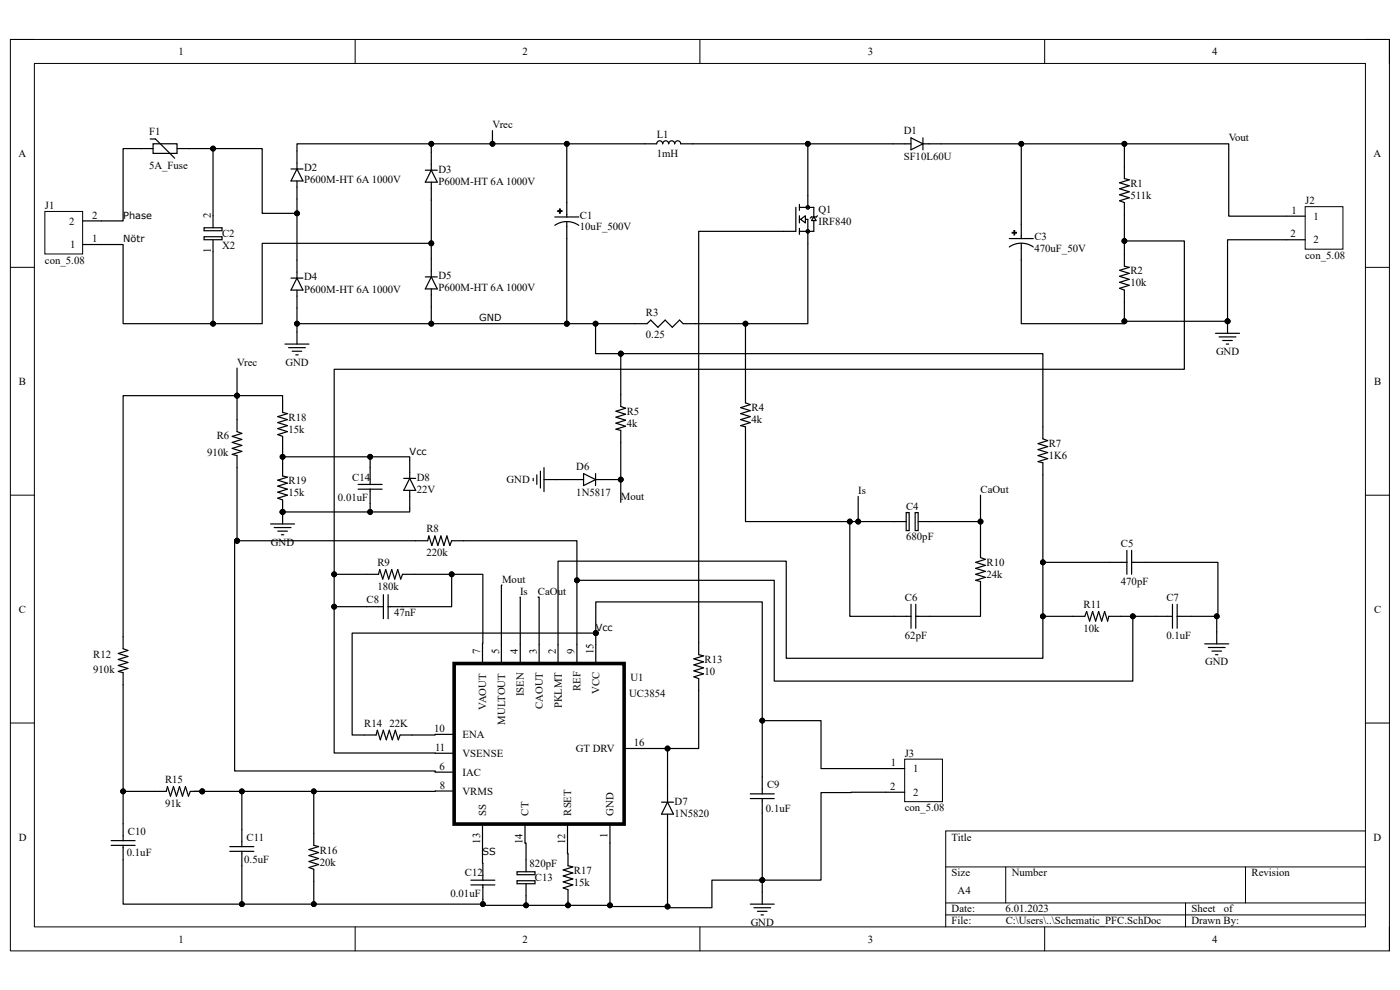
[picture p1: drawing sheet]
<svg xmlns="http://www.w3.org/2000/svg" width="297mm" height="210mm" viewBox="0 0 297 210" stroke-linecap="round" stroke-linejoin="round" font-family="sans-serif">
<path d="M2.2 8.4h292.6v193.3h-292.6z" fill="none" stroke="#000" stroke-width=".21"/>
<path d="M7.3 13.5h282.4v183.1h-282.4z" fill-rule="evenodd" fill="#fff"/>
<g fill="none" stroke="#000" stroke-width=".21">
<path d="M2.2 8.4h5.1M7.3 13.5h282.4v183.1h-282.4zM75.3 8.4v5.1M148.5 8.4v5.1M221.6 8.4v5.1M289.7 8.4h5.1v5.1M2.2 56.7h5.1M289.7 56.7h5.1M2.2 105h5.1M289.7 105.1h5.1M2.2 153.4h5.1M289.7 153.4h5.1"/>
<path d="M289.7 176.3h-89.1v20.3M75.3 196.6v5.1M148.5 196.6v5.1M200.6 183.9h89.1M200.6 191.5h89.1M200.6 194.1h89.1M213.4 183.9v7.6M221.6 196.6v5.1M251.5 191.5v5.1M264.2 183.9v7.6M294.8 196.6v5.1"/>
</g>
<path d="M96.4 140.8h36v34h-36z" fill-rule="evenodd" fill="#fff"/>
<path d="M96.4 140.8h36v34h-36z" fill="none" stroke="#000" stroke-width=".76"/>
<g fill="none" stroke="#000" stroke-width=".25">
<path d="M77.8 121.8h2.5l.3-1 .6 2.1 .6-2.1 .7 2.1 .6-2.1 .6 2.1 .7-2.1 .6 2.1 .4-1.1h2.5M102.4 136.8v4M106.4 136.8v4M110.4 136.8v4M114.4 136.8v4M118.4 136.8v4M122.4 136.8v4M126.4 136.8v4M92.3 155.8h4.1M92.3 159.8h4.1M132.4 158.8h4M92.3 163.8h4.1"/>
<path d="M92.3 167.8h4.1M102.4 174.8v4M111.4 174.8v4M120.4 174.8v4M129.4 174.8v4M140.3 170.2h2.6M141.6 170.2l1.3 2.5h-2.6zM141.6 166.4v3.8M141.6 172.7v3.8M159.2 169.4h5.1M159.2 168.4h5.1M161.7 164.8v3.6"/>
<path d="M161.7 169.4v3.1M99.9 187.7h5.1M99.9 186.7h5.1M102.4 183.1v3.6M102.4 187.7v3.1M120.5 181.1v2.6l1 .2-2 .7 2 .6-2 .6 2 .7-2 .6 2 .6-2 .7 1 .3v2.6M159.2 191.8h5.1M159.9 192.6h3.6M160.7 193.3h2M161.5 194.1h.5M161.7 189.3v2.5"/>
</g>
<path d="M109.7 186.8h3.8v.7h-3.8z" fill-rule="evenodd" fill="#fff"/>
<path d="M109.7 186.8h3.8v.7h-3.8z" fill="none" stroke="#000" stroke-width=".25"/>
<path d="M109.7 184.9h3.8v.7h-3.8z" fill-rule="evenodd" fill="#fff"/>
<g fill="none" stroke="#000" stroke-width=".25">
<path d="M61.7 35.8h2.6M63 35.8l1.3 2.6h-2.6zM63 32v3.8M63 38.4v3.8M90.2 36.1h2.6M91.5 36.1l1.3 2.5h-2.6zM91.5 32.3v3.8M91.5 38.6v3.9M61.7 59h2.6M63 55.2v3.8M63 59l1.3 2.5h-2.6zM90.2 58.7h2.6"/>
<path d="M91.5 54.9v3.8M91.5 58.7l1.3 2.6h-2.6zM63 61.5v3.9M91.5 61.3v3.8M50.3 89v2.6l1 .3-2 .7 2 .6-2 .7 2 .6-2 .6 2 .7-2 .6 1 .3v2.5M88.2 114.7h2.5l.3-1 .6 2 .7-2 .6 2 .6-2 .7 2 .6-2 .6 2 .4-1h2.6M26.1 135.1v2.5l1 .4-2 .6 2 .7-2 .6 2 .6-2 .7 2 .6-2 .6 1 .3v2.5M77.8 128.7h3.5M81.3 126.2v5M82.3 126.2v5M82.3 128.7h3.1M23.6 179.3h5.1"/>
<path d="M23.6 178.3h5.1M26.1 174.8v3.5M26.1 179.3v3.1M32.7 167.9h2.6l.2-1 .7 2 .6-2 .6 2 .7-2 .6 2 .6-2 .7 2 .4-1h2.5M48.8 179.6h5M51.3 176v3.6M66.6 176.8v2.5l1 .3-2 .6 2 .7-2 .6 2 .6-2 .7 2 .6-2 .6 1 .4v2.6M48.8 180.6h5M51.3 180.6v3.1M109.7 184.9h3.8v.7h-3.8zM111.6 182.4v2.5M111.6 187.5v2.5"/>
</g>
<circle cx="42.9" cy="167.9" r=".51" fill="#000"/>
<circle cx="42.9" cy="167.9" r=".51" fill="none" stroke="#000" stroke-width=".21"/>
<path d="M43.3 50.2h3.8v.7h-3.8z" fill-rule="evenodd" fill="#fff"/>
<path d="M43.3 50.2h3.8v.7h-3.8z" fill="none" stroke="#000" stroke-width=".25"/>
<path d="M43.3 48.3h3.8v.6h-3.8z" fill-rule="evenodd" fill="#fff"/>
<path d="M43.3 48.3h3.8v.6h-3.8zM45.2 45.8v2.5M45.2 50.9v2.5" fill="none" stroke="#000" stroke-width=".25"/>
<path d="M32.5 30.5h5.1v2h-5.1z" fill-rule="evenodd" fill="#fff"/>
<path d="M29.9 31.5h2.6M31.9 29.5h1.1l4.1 4.1M32.5 30.5h5.1v2h-5.1zM37.6 31.5h2.5" fill="none" stroke="#000" stroke-width=".25"/>
<path d="M118.7 44.3h.1v.9h-.1z" fill-rule="evenodd" fill="#fff"/>
<path d="M118.7 44.3h.1v.9h-.1z" fill="none" stroke="#000" stroke-width=".25"/>
<path d="M118.3 44.7h.9v.2h-.9z" fill-rule="evenodd" fill="#fff"/>
<path d="M136.8 30.5h2.5a.64 .64 0 0 1 .7-.6 .64 .64 0 0 1 .6 .6 .63 .63 0 0 1 .6-.6 .63 .63 0 0 1 .7 .6 .64 .64 0 0 1 .6-.6 .64 .64 0 0 1 .6 .6 .64 .64 0 0 1 .7-.6 .64 .64 0 0 1 .6 .6h2.6M117.7 47.8a4.4 4.4 0 0 1 5.1 0M117.7 46h5.1M118.3 44.7h.9v.2h-.9zM120.2 43v3M120.2 47v3.6M134.7 68.7h2.6l.8-.8 1.5 1.5 1.5-1.5 1.5 1.5 1.6-1.5 .7 .8h2.6" fill="none" stroke="#000" stroke-width=".25"/>
<path d="M215.1 48.9h.2v.9h-.2z" fill-rule="evenodd" fill="#fff"/>
<path d="M215.1 48.9h.2v.9h-.2z" fill="none" stroke="#000" stroke-width=".25"/>
<path d="M214.7 49.3h.9v.1h-.9z" fill-rule="evenodd" fill="#fff"/>
<path d="M238.5 35.3v2.6l1.1 .2-2.1 .7 2.1 .6-2.1 .6 2.1 .7-2.1 .6 2.1 .7-2.1 .6 1 .4v2.5M214.1 52.4a4.4 4.4 0 0 1 5.1 0M214.1 50.6h5.1M214.7 49.3h.9v.1h-.9zM216.7 47.6v3M216.7 51.6v3.6M238.5 53.9v2.6l1.1 .2-2.1 .7 2.1 .6-2.1 .6 2.1 .7-2.1 .6 2.1 .6-2.1 .7 1 .3v2.6M257.9 70.7h5.1M258.6 71.5h3.6M259.4 72.2h2M260.2 73h.5M260.4 68.2v2.5" fill="none" stroke="#000" stroke-width=".25"/>
<circle cx="260.4" cy="68.2" r=".51" fill="#000"/>
<circle cx="260.4" cy="68.2" r=".51" fill="none" stroke="#000" stroke-width=".21"/>
<path d="M192.2 108.7h.7v3.9h-.7z" fill-rule="evenodd" fill="#fff"/>
<path d="M192.2 108.7h.7v3.9h-.7z" fill="none" stroke="#000" stroke-width=".25"/>
<path d="M194.2 108.7h.6v3.9h-.6z" fill-rule="evenodd" fill="#fff"/>
<g fill="none" stroke="#000" stroke-width=".25">
<path d="M168.8 44v5.1M169.6 43.4v1.2M169.6 45.8v1.5M169.6 48.4v1.3M169.6 46.5h1.8v2.6M169.6 44h3.1v5.1h-3.1M173.4 45.8l-.2 .2h-1.1l-.2 .3M114.6 100v3.5M115.4 99.2v5.1M131.7 83.7v2.5l1 .4-2 .6 2 .7-2 .6 2 .6-2 .7 2 .6-2 .7 1 .2v2.6M158.2 82.9v2.6l1 .3-2.1 .7 2.1 .6-2.1 .6 2.1 .7-2.1 .6 2.1 .7-2.1 .6 1.1 .2v2.6M221.2 90.6v2.5l1.1 .4-2.1 .6 2.1 .6-2.1 .7 2.1 .6-2.1 .6 2.1 .7-2.1 .6 1 .3v2.5"/>
<path d="M113.1 101.5v.5M113.9 100.7v2.1M115.4 101.7h2.6M120 101.7h3.8M123.8 100.5l2.5 1.2-2.5 1.3zM126.3 100.5v2.5M126.3 101.7h3.9M189.7 110.6h2.5M194.2 108.7h.6v3.9h-.6zM194.8 110.6h2.5M208 115.7v2.6l1 .4-2 .6 2 .6-2 .7 2 .6-2 .6 2 .7-2 .6 1 .3v2.5M235.5 119.3h3.6"/>
<path d="M239.1 116.7v5.1M240.1 116.7v5.1M240.1 119.3h3M148.2 136.3v2.6l1 .2-2 .7 2 .6-2 .6 2 .7-2 .6 2 .6-2 .7 1 .4v2.5M189.7 130.7h3.6M193.3 128.2v5.1M194.3 128.2v5.1M194.3 130.7h3M227.6 130.7h2.5l.4-1 .7 2.1 .6-2.1 .6 2.1 .7-2.1 .6 2.1 .6-2.1 .7 2.1 .2-1.1h2.6M245.2 130.7h3.5M248.7 128.2v5.1M249.7 130.7h3.1"/>
<path d="M249.7 128.2v5.1M255.6 136.6h5.1M256.3 137.4h3.6M257.1 138.1h2.1M257.9 138.9h.5M258.1 134v2.6M77.3 155.9h2.5l.3-1 .6 2 .6-2 .7 2 .6-2 .6 2 .7-2 .6 2 .4-1h2.5"/>
</g>
<path d="M172.7 46l.5 .8h-1.1z" fill="#fff"/>
<path d="M172.7 46l.5 .8h-1.1z" fill="none" stroke="#000" stroke-width=".25"/>
<path d="M169.9 46.5l1-.7v1.5z" fill="#fff"/>
<path d="M189.4 30.5h3.9M193.3 29.2l2.5 1.3-2.5 1.3zM195.8 29.2v2.6M195.8 30.5h3.8M166.3 49.1h2.5M169.9 46.5l1-.7v1.5zM171.4 41.4v2.6M171.4 49.1v2.5" fill="none" stroke="#000" stroke-width=".25"/>
<g fill="none" stroke="#000" stroke-width=".21">
<circle cx="171.4" cy="49.1" r=".36"/>
<circle cx="171.4" cy="44" r=".36"/>
</g>
<path d="M9.5 44.9h8v9h-8z" fill-rule="evenodd" fill="#fff"/>
<path d="M9.5 44.9h8v9h-8z" fill="none" stroke="#000" stroke-width=".21"/>
<path d="M17.5 51.9h4M17.5 46.9h4" fill="none" stroke="#000" stroke-width=".25"/>
<path d="M276.9 43.8h8v9.1h-8z" fill-rule="evenodd" fill="#fff"/>
<path d="M276.9 43.8h8v9.1h-8z" fill="none" stroke="#000" stroke-width=".21"/>
<path d="M272.9 45.9h4M272.9 50.9h4" fill="none" stroke="#000" stroke-width=".25"/>
<path d="M191.9 161h8v9.1h-8z" fill-rule="evenodd" fill="#fff"/>
<g fill="none" stroke="#000" stroke-width=".21">
<path d="M191.9 161h8v9.1h-8z"/>
<circle cx="45.2" cy="31.5" r=".51"/>
<circle cx="91.5" cy="30.5" r=".51"/>
<circle cx="104.5" cy="30.5" r=".51"/>
<circle cx="120.2" cy="30.5" r=".51"/>
<circle cx="171.4" cy="30.5" r=".51"/>
<circle cx="216.7" cy="30.5" r=".51"/>
<circle cx="238.5" cy="30.5" r=".51"/>
<circle cx="63" cy="45.3" r=".51"/>
<circle cx="91.5" cy="51.6" r=".51"/>
<circle cx="238.5" cy="51.1" r=".51"/>
<circle cx="45.2" cy="68.7" r=".51"/>
<circle cx="63" cy="68.7" r=".51"/>
<circle cx="91.5" cy="68.7" r=".51"/>
<circle cx="120.2" cy="68.7" r=".51"/>
<circle cx="126.4" cy="68.7" r=".51"/>
<circle cx="131.7" cy="75" r=".51"/>
<circle cx="158.2" cy="68.7" r=".51"/>
<circle cx="238.5" cy="68.2" r=".51"/>
<circle cx="260.4" cy="68.2" r=".51"/>
<circle cx="50.3" cy="83.9" r=".51"/>
<circle cx="60" cy="96.9" r=".51"/>
<circle cx="78.5" cy="96.9" r=".51"/>
<circle cx="50.3" cy="114.7" r=".51"/>
<circle cx="60" cy="108.6" r=".51"/>
<circle cx="78.5" cy="108.6" r=".51"/>
<circle cx="131.7" cy="101.7" r=".51"/>
<circle cx="180.3" cy="110.6" r=".51"/>
<circle cx="182.1" cy="110.6" r=".51"/>
<circle cx="208" cy="110.6" r=".51"/>
<circle cx="221.2" cy="119.3" r=".51"/>
<circle cx="70.9" cy="128.7" r=".51"/>
<circle cx="70.9" cy="121.8" r=".51"/>
<circle cx="95.8" cy="121.8" r=".51"/>
<circle cx="122.4" cy="123.1" r=".51"/>
<circle cx="126.4" cy="134.3" r=".51"/>
<circle cx="221.2" cy="130.7" r=".51"/>
<circle cx="240.3" cy="130.7" r=".51"/>
<circle cx="258.1" cy="130.7" r=".51"/>
<circle cx="141.6" cy="158.8" r=".51"/>
<circle cx="161.7" cy="152.9" r=".51"/>
<circle cx="26.1" cy="167.9" r=".51"/>
<circle cx="42.9" cy="167.9" r=".51"/>
<circle cx="51.3" cy="167.9" r=".51"/>
<circle cx="66.6" cy="167.9" r=".51"/>
<circle cx="51.3" cy="191.8" r=".51"/>
<circle cx="66.6" cy="191.8" r=".51"/>
<circle cx="102.4" cy="191.8" r=".51"/>
<circle cx="111.6" cy="192.1" r=".51"/>
<circle cx="120.5" cy="192.1" r=".51"/>
<circle cx="129.4" cy="192.1" r=".51"/>
<circle cx="141.6" cy="192.3" r=".51"/>
<circle cx="161.7" cy="186.7" r=".51"/>
</g>
<g fill="none" stroke="#000" stroke-width=".25">
<path d="M29.9 31.5h-3.8v15.4h-4.6M40.1 31.5h5.1v14.3M45.2 31.5h10.4v13.8h7.4M63 32v-1.5h28.5v1.8M91.5 30.5h28.7v12.5M104.5 27.7v2.8M120.2 30.5h16.6M147 30.5h24.4v10.9M171.4 30.5h18M199.6 30.5h61.1v15.4h12.2M216.7 30.5v17.1M238.5 30.5v4.8"/>
<path d="M21.5 51.9h4.6v16.8h19.1v-15.3M63 42.2v13M91.5 42.5v12.4M91.5 51.6h-35.9v17.1h-10.4M120.2 50.6v18.3M166.3 49.1h-18.1v87.2M171.4 51.6v17.1h-23.9M216.7 55.2v13.5h21.8v-4.6M238.5 51.1h12.8v27.2h-180.4v43.5M238.5 45.5v8.4M272.9 50.9h-12.5v17.3h-21.9M50.3 78.1v10.9"/>
<path d="M60.5 73h5M61.2 73.8h3.6M62 74.5h2M62.7 75.3h.6M63 65.4v7.6M91.5 65.1v3.6h-28.5M126.3 68.7v6.3h5.4M131.7 75v8.7M131.7 75h89.5v15.6M134.7 68.7h-43.2v.2M158.2 68.7v14.2M50.3 99.2v15.5"/>
<path d="M60 96.9v4.1l1 .2-2.1 .7 2.1 .6-2.1 .6 2.1 .7-2.1 .6 2.1 .6-2.1 .7 1.1 .4v5.1M78.5 96.9h8.4v4.6M131.7 93.9v12.7M158.2 93.1v17.5h31.5M50.3 114.7h-.5v48.9h42.5v.2M50.3 114.7h37.9M57.4 111.2h5.1M58.2 111.9h3.5M58.9 112.7h2.1M59.7 113.4h.5M76 103.8h5.1M76 102.8h5.1"/>
<path d="M78.5 102.8v-5.9h-18.5v-4.3l-1.1-.4 2.1-.6-2.1-.7 2.1-.6-2.1-.6 2.1-.7-2.1-.6 2.1-.7-1-.2v-3.6h-33.9v51.2M78.5 103.8v4.8h-18.5M85.6 101.5h2.6M86.9 104v4.6h-8.4M86.9 101.5l1.3 2.5h-2.6zM98.4 114.7h24v22.1M118 101.7h2M130.2 101.7h1.5M180.3 110.6v20.1h9.4M182.1 105.3v5.3M197.3 110.6h10.7v5.1M208 105.1v5.5"/>
<path d="M221.2 100.7v30h6.4M221.2 119.3h14.3M243.1 119.3h15.3v11.4h-.3v3.3M70.9 128.7h6.9M77.8 121.8h-6.9v37.9l21.4 .1M85.4 128.7h10.4v-6.9h6.6v15M87.9 121.8h7.9M106.5 124.1h-.1v12.7M110.3 126.7l.1 10.1M114.1 126.7h.3v10.1M122.4 123.1h41.9v21.4h76v-13.8M126.4 136.8v-2.5h-51.7v21.6h2.6"/>
<path d="M126.4 134.3v-6.6h35.3v37.1M208 125.9v4.8h-10.7M221.2 130.7v8.9h-54.4v-20.6h-48.4v17.8M237.8 130.7h7.4M252.8 130.7h5.3M26.1 145.2v22.7M92.3 155.8v.1h-4.9M136.4 158.8h5.2v7.6M148.2 146.5v12.3h-6.6M161.7 152.9h12.5v10.1h17.7M32.7 167.9h-6.6v6.9M51.3 167.9v8.1"/>
<path d="M66.6 167.9v8.9M92.3 167.8l-51.2 .1M102.4 178.8v4.3M111.4 178.8h.2v3.6M120.4 178.8l.1 2.3M129.4 178.8v13.3h-27v-.3h-76.3v-9.4M141.6 176.5v15.8h-12.2v-.2M161.7 172.5v16.8M191.9 168.1h-17.7v18.6h-23.2v5.9h-9.4v-.3M51.3 183.7v8.1M66.6 187v4.8M102.4 190.8v1"/>
<path d="M111.6 190v2.1M120.5 191.3v.8"/>
</g>
<g fill="#000">
<circle cx="45.2" cy="31.5" r=".51"/>
<circle cx="91.5" cy="30.5" r=".51"/>
<circle cx="104.5" cy="30.5" r=".51"/>
<circle cx="120.2" cy="30.5" r=".51"/>
<circle cx="171.4" cy="30.5" r=".51"/>
<circle cx="216.7" cy="30.5" r=".51"/>
<circle cx="238.5" cy="30.5" r=".51"/>
<circle cx="63" cy="45.3" r=".51"/>
<circle cx="91.5" cy="51.6" r=".51"/>
<circle cx="238.5" cy="51.1" r=".51"/>
<circle cx="45.2" cy="68.7" r=".51"/>
<circle cx="63" cy="68.7" r=".51"/>
<circle cx="91.5" cy="68.7" r=".51"/>
<circle cx="120.2" cy="68.7" r=".51"/>
<circle cx="126.4" cy="68.7" r=".51"/>
<circle cx="131.7" cy="75" r=".51"/>
<circle cx="158.2" cy="68.7" r=".51"/>
<circle cx="238.5" cy="68.2" r=".51"/>
<circle cx="260.4" cy="68.2" r=".51"/>
<circle cx="50.3" cy="83.9" r=".51"/>
<circle cx="60" cy="96.9" r=".51"/>
<circle cx="78.5" cy="96.9" r=".51"/>
<circle cx="50.3" cy="114.7" r=".51"/>
<circle cx="60" cy="108.6" r=".51"/>
<circle cx="78.5" cy="108.6" r=".51"/>
<circle cx="131.7" cy="101.7" r=".51"/>
<circle cx="180.3" cy="110.6" r=".51"/>
<circle cx="182.1" cy="110.6" r=".51"/>
<circle cx="208" cy="110.6" r=".51"/>
<circle cx="221.2" cy="119.3" r=".51"/>
<circle cx="70.9" cy="128.7" r=".51"/>
<circle cx="70.9" cy="121.8" r=".51"/>
<circle cx="95.8" cy="121.8" r=".51"/>
<circle cx="122.4" cy="123.1" r=".51"/>
<circle cx="126.4" cy="134.3" r=".51"/>
<circle cx="221.2" cy="130.7" r=".51"/>
<circle cx="240.3" cy="130.7" r=".51"/>
<circle cx="258.1" cy="130.7" r=".51"/>
<circle cx="141.6" cy="158.8" r=".51"/>
<circle cx="161.7" cy="152.9" r=".51"/>
<circle cx="26.1" cy="167.9" r=".51"/>
<circle cx="42.9" cy="167.9" r=".51"/>
<circle cx="51.3" cy="167.9" r=".51"/>
<circle cx="66.6" cy="167.9" r=".51"/>
<circle cx="51.3" cy="191.8" r=".51"/>
<circle cx="66.6" cy="191.8" r=".51"/>
<circle cx="102.4" cy="191.8" r=".51"/>
<circle cx="111.6" cy="192.1" r=".51"/>
<circle cx="120.5" cy="192.1" r=".51"/>
<circle cx="129.4" cy="192.1" r=".51"/>
<circle cx="141.6" cy="192.3" r=".51"/>
<circle cx="161.7" cy="186.7" r=".51"/>
</g>
<g font-size="2.3">
<text x="37.9" y="11.7">1</text>
<text x="110.9" y="11.7">2</text>
<text x="184.1" y="11.7">3</text>
<text x="257.1" y="11.7">4</text>
<text x="31.6" y="28.7">F1</text>
<text x="104.5" y="27.2">Vrec</text>
<text x="139.3" y="29.2">L1</text>
<text x="191.7" y="28.4">D1</text>
<text x="260.7" y="30">Vout</text>
<text x="3.9" y="33.3">A</text>
<text x="31.6" y="35.9">5A_Fuse</text>
<text x="139.3" y="33.3">1mH</text>
<text x="191.7" y="34">SF10L60U</text>
<text x="291.4" y="33.3">A</text>
<text x="64.5" y="36.4">D2</text>
<text x="64.5" y="38.9">P600M-HT 6A 1000V</text>
<text x="93" y="36.6">D3</text>
<text x="93" y="39.2">P600M-HT 6A 1000V</text>
<text x="239.8" y="39.7">R1</text>
<text x="9.5" y="44.4">J1</text>
<text x="14.7" y="47.6">2</text>
<text x="19.6" y="46.4">2</text>
<text x="44.7" y="46.3" transform="rotate(-90 44.7 46.3)">2</text>
<text x="123" y="46.4">C1</text>
<text x="173.7" y="45.1">Q1</text>
<text x="173.7" y="47.7">IRF840</text>
<text x="239.8" y="42.2">511k</text>
<text x="274" y="45.3">1</text>
<text x="276.9" y="43.3">J2</text>
<text x="278.7" y="46.6">1</text>
<text x="14.9" y="52.6">1</text>
<text x="19.6" y="51.4">1</text>
<text x="44.7" y="53.8" transform="rotate(-90 44.7 53.8)">1</text>
<text x="47.1" y="50.3">C2</text>
<text x="47.1" y="52.9">X2</text>
<text x="123" y="48.9">10uF_500V</text>
<text x="219.5" y="50.9">C3</text>
<text x="219.5" y="53.5">470uF_50V</text>
<text x="273.8" y="50.3">2</text>
<text x="278.7" y="51.6">2</text>
<text x="9.5" y="55.9">con_5.08</text>
<text x="64.5" y="59.5">D4</text>
<text x="93" y="59.2">D5</text>
<text x="239.8" y="58.2">R2</text>
<text x="276.9" y="54.9">con_5.08</text>
<text x="64.5" y="62.1">P600M-HT 6A 1000V</text>
<text x="93" y="61.8">P600M-HT 6A 1000V</text>
<text x="239.8" y="60.7">10k</text>
<text x="137" y="67.1">R3</text>
<text x="137" y="71.7">0.25</text>
<text x="50.3" y="77.6">Vrec</text>
<text x="60.6" y="77.6">GND</text>
<text x="258" y="75.3">GND</text>
<text x="4" y="81.6">B</text>
<text x="291.5" y="81.6">B</text>
<text x="61.2" y="89.3">R18</text>
<text x="133" y="88">R5</text>
<text x="159.4" y="87.2">R4</text>
<text x="159.4" y="89.8">4k</text>
<text x="46" y="93.1">R6</text>
<text x="61.2" y="91.8">15k</text>
<text x="133" y="90.6">4k</text>
<text x="222.5" y="94.9">R7</text>
<text x="43.9" y="96.6">910k</text>
<text x="74.7" y="102">C14</text>
<text x="88.4" y="102">D8</text>
<text x="122.3" y="99.7">D6</text>
<text x="222.5" y="97.4">1K6</text>
<text x="61.2" y="102.7">R19</text>
<text x="61.2" y="105.3">15k</text>
<text x="71.7" y="106.3">0.01uF</text>
<text x="88.4" y="104.5">22V</text>
<text x="107.5" y="102.5">GND</text>
<text x="122.3" y="105.3">1N5817</text>
<text x="131.7" y="106">Mout</text>
<text x="182.1" y="104.8">Is</text>
<text x="208" y="104.5">CaOut</text>
<text x="90.5" y="112.9">R8</text>
<text x="192.2" y="108.2">C4</text>
<text x="57.5" y="115.7">GND</text>
<text x="90.5" y="118">220k</text>
<text x="192.2" y="114.6">680pF</text>
<text x="237.8" y="116">C5</text>
<text x="80.1" y="120.1">R9</text>
<text x="80.1" y="125.1">180k</text>
<text x="106.5" y="123.6">Mout</text>
<text x="209.3" y="120.1">R10</text>
<text x="209.3" y="122.6">24k</text>
<text x="237.8" y="124.1">470pF</text>
<text x="4" y="130">C</text>
<text x="77.8" y="127.9">C8</text>
<text x="83.6" y="130.7">47nF</text>
<text x="110.3" y="126.2">Is</text>
<text x="114.1" y="126.2">CaOut</text>
<text x="192" y="127.4">C6</text>
<text x="229.9" y="128.9">R11</text>
<text x="247.4" y="127.4">C7</text>
<text x="291.5" y="130">C</text>
<text x="192" y="135.6">62pF</text>
<text x="229.9" y="134">10k</text>
<text x="247.4" y="135.6">0.1uF</text>
<text x="19.8" y="139.6">R12</text>
<text x="19.8" y="142.7">910k</text>
<text x="101.9" y="138.7" transform="rotate(-90 101.9 138.7)">7</text>
<text x="105.9" y="138.7" transform="rotate(-90 105.9 138.7)">5</text>
<text x="109.9" y="138.7" transform="rotate(-90 109.9 138.7)">4</text>
<text x="113.9" y="138.7" transform="rotate(-90 113.9 138.7)">3</text>
<text x="117.9" y="138.7" transform="rotate(-90 117.9 138.7)">2</text>
<text x="121.9" y="138.7" transform="rotate(-90 121.9 138.7)">9</text>
<text x="125.9" y="138.7" transform="rotate(-90 125.9 138.7)">15</text>
<text x="149.5" y="140.6">R13</text>
<text x="149.5" y="143.2">10</text>
<text x="255.7" y="141.1">GND</text>
<text x="111.1" y="147.6" transform="rotate(-90 111.1 147.6)">ISEN</text>
<text x="123.1" y="146.6" transform="rotate(-90 123.1 146.6)">REF</text>
<text x="127.2" y="147.2" transform="rotate(-90 127.2 147.2)">VCC</text>
<text x="133.5" y="147.8">UC3854</text>
<text x="133.7" y="144.5">U1</text>
<text x="77.3" y="154.1">R14 22K</text>
<text x="92.1" y="155.3">10</text>
<text x="103.1" y="150.5" transform="rotate(-90 103.1 150.5)">VAOUT</text>
<text x="107.1" y="153.7" transform="rotate(-90 107.1 153.7)">MULTOUT</text>
<text x="115.1" y="150.4" transform="rotate(-90 115.1 150.4)">CAOUT</text>
<text x="119.2" y="150.3" transform="rotate(-90 119.2 150.3)">PKLMT</text>
<text x="92.3" y="159.3">11</text>
<text x="98.1" y="156.5">ENA</text>
<text x="98.1" y="160.5">VSENSE</text>
<text x="122.2" y="159.6">GT DRV</text>
<text x="134.5" y="158.3">16</text>
<text x="191.9" y="160.5">J3</text>
<text x="35" y="166.1">R15</text>
<text x="93.3" y="163.3">6</text>
<text x="93.3" y="167.3">8</text>
<text x="98.1" y="164.5">IAC</text>
<text x="162.7" y="167.1">C9</text>
<text x="188.8" y="167.6">2</text>
<text x="189" y="162.5">1</text>
<text x="193.7" y="163.8">1</text>
<text x="35" y="171.2">91k</text>
<text x="98.1" y="168.6">VRMS</text>
<text x="103.1" y="173" transform="rotate(-90 103.1 173)">SS</text>
<text x="112.1" y="173" transform="rotate(-90 112.1 173)">CT</text>
<text x="121.2" y="173" transform="rotate(-90 121.2 173)">RSET</text>
<text x="130.2" y="173" transform="rotate(-90 130.2 173)">GND</text>
<text x="143.1" y="170.7">D7</text>
<text x="143.1" y="173.2">1N5820</text>
<text x="162.5" y="172.2">0.1uF</text>
<text x="191.9" y="172.1">con_5.08</text>
<text x="193.7" y="168.8">2</text>
<text x="4" y="178.3">D</text>
<text x="27.1" y="177">C10</text>
<text x="52.3" y="178.3">C11</text>
<text x="101.9" y="178.9" transform="rotate(-90 101.9 178.9)">13</text>
<text x="110.9" y="179.1" transform="rotate(-90 110.9 179.1)">14</text>
<text x="119.9" y="179.1" transform="rotate(-90 119.9 179.1)">12</text>
<text x="128.9" y="177.7" transform="rotate(-90 128.9 177.7)">1</text>
<text x="201.9" y="178.3">Title</text>
<text x="291.4" y="178.3">D</text>
<text x="26.9" y="181.6">0.1uF</text>
<text x="51.8" y="183.1">0.5uF</text>
<text x="67.8" y="181.1">R16</text>
<text x="67.8" y="183.6">20k</text>
<text x="98.6" y="185.9">C12</text>
<text x="112.4" y="183.9">820pF</text>
<text x="121.8" y="185.4">R17</text>
<text x="201.9" y="185.9">Size</text>
<text x="214.6" y="185.9">Number</text>
<text x="265.5" y="185.9">Revision</text>
<text x="95.5" y="190.2">0.01uF</text>
<text x="113.5" y="186.9">C13</text>
<text x="121.8" y="188">15k</text>
<text x="203.2" y="189.7">A4</text>
<text x="159.3" y="196.4">GND</text>
<text x="201.9" y="193.5">Date:</text>
<text x="201.9" y="196.1">File:</text>
<text x="213.3" y="193.5">6.01.2023</text>
<text x="213.4" y="196.1">C:\Users\..\Schematic_PFC.SchDoc</text>
<text x="252.8" y="196.1">Drawn By:</text>
<text x="252.8" y="193.5">Sheet</text>
<text x="259.6" y="193.5">of</text>
<text x="37.9" y="199.9">1</text>
<text x="110.9" y="199.9">2</text>
<text x="184.1" y="199.9">3</text>
<text x="257.1" y="199.9">4</text>
</g>
<g font-size="2.1">
<text x="26.1" y="46.4">Phase</text>
<text x="26.1" y="51.4">Nötr</text>
<text x="101.7" y="68.2">GND</text>
<text x="86.9" y="96.4">Vcc</text>
<text x="126.4" y="133.9">Vcc</text>
<text x="102.4" y="181.4">SS</text>
</g>
</svg>
